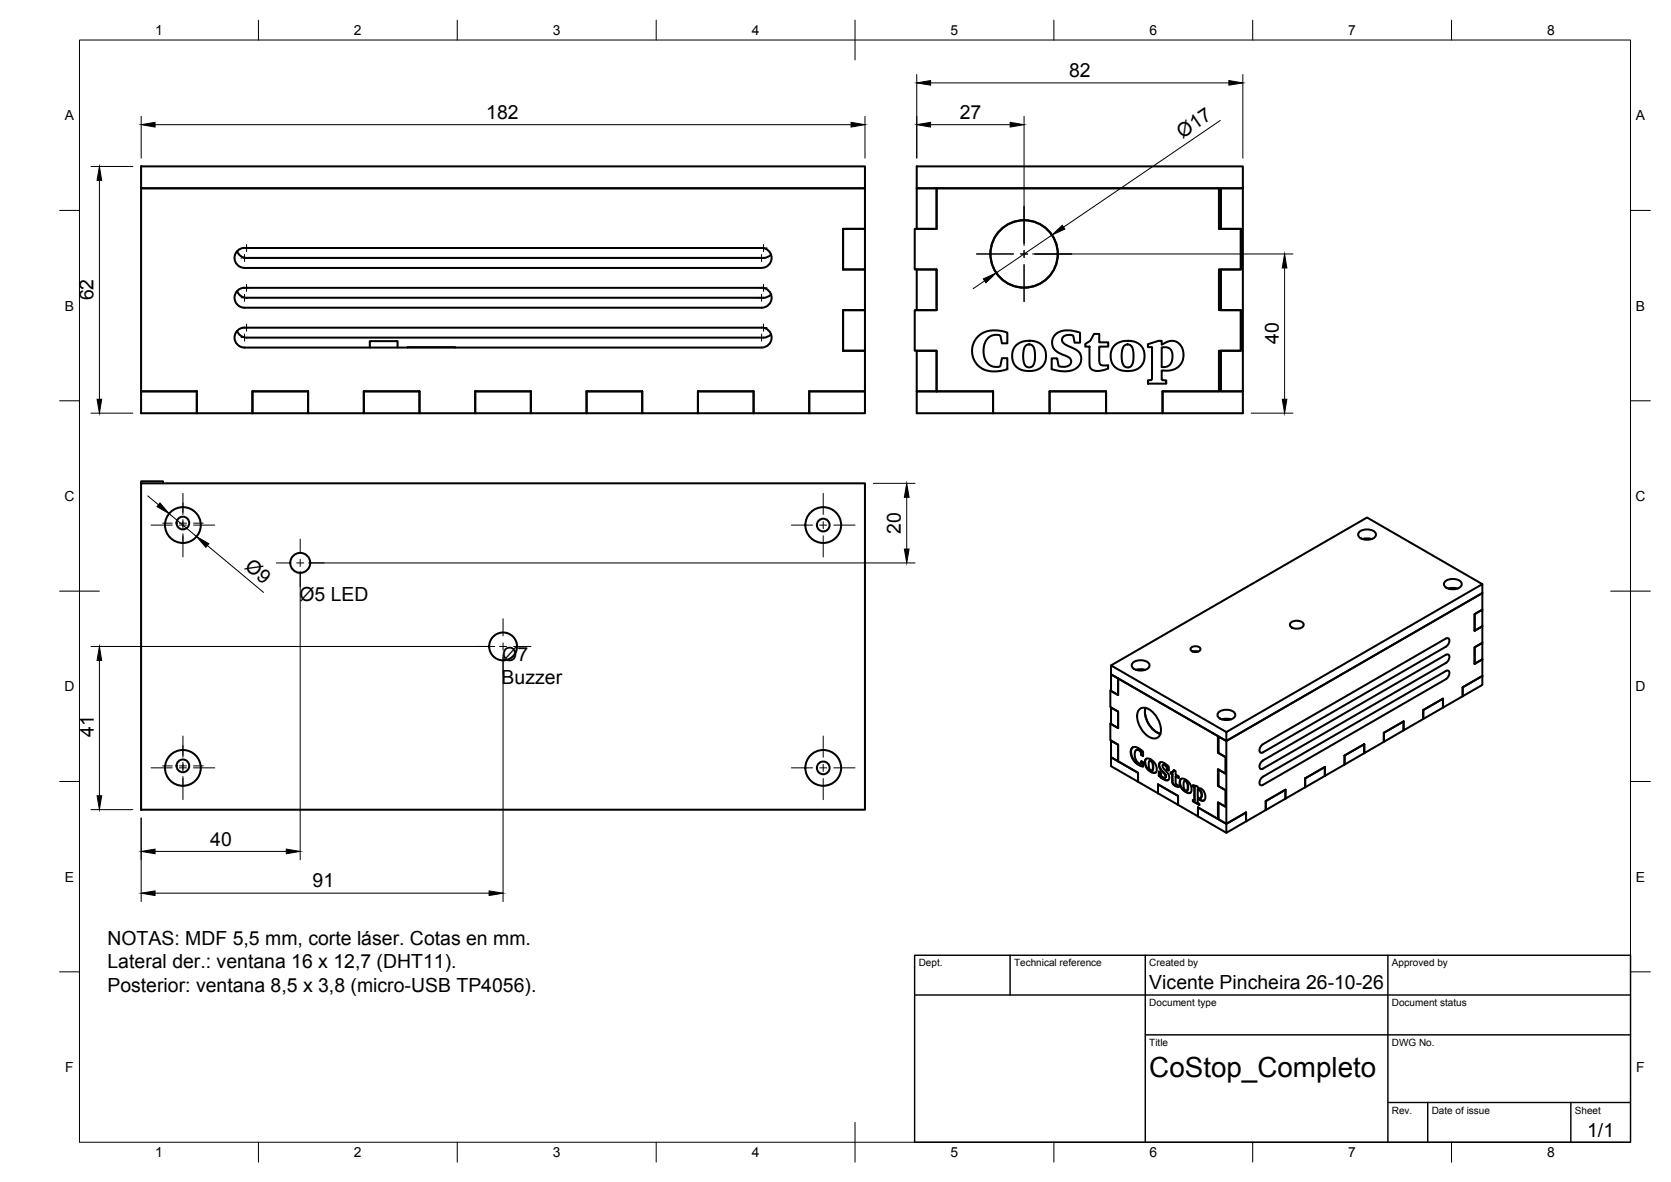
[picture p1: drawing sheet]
<svg xmlns="http://www.w3.org/2000/svg" width="420mm" height="297mm" viewBox="0 0 420 297" stroke-linecap="round" stroke-linejoin="round" font-family="sans-serif">
<!-- layer: Visible -->
<g fill="none" stroke="#000" stroke-width=".51">
<path d="M35.5 41.8h182v5.5h-182zM212 57.5h5.5v10.2h-5.5zM307 57.5v-10.2h5.5v51h-5.5v-10.2h5v-10.2h-5v-10.2h5v-10.2M312 57.5v10.2h-5.5v10.2h5.5v10.2h-5.5v10.2h-14.2M312 57.5h-5.5v-10.2h-76h82v-5.5h-82v15.7h5v-10.2v10.2h-5.5v10.2h5.5v10.2h-5.5v10.2h5.5v10.2v-10.2h-5v10.2h19.2v5.6h14.2M59.6 63.1a2.51 2.51 0 0 0 2.4 1.7h130l.8-.1 1.1-.7M59.6 73.2a2.51 2.51 0 0 0 2.4 1.6h130l.8-.1 1.1-.7M61.5 72.3h130M61.5 72.3a2.51 2.51 0 0 0-2.5 2.5 2.51 2.51 0 0 0 2.5 2.5h130M191.5 62.3h-130a2.51 2.51 0 0 0-2.5 2.5 2.51 2.51 0 0 0 2.5 2.5h130M191.5 62.3a2.51 2.51 0 0 1 2.5 2.5 2.51 2.51 0 0 1-2.5 2.5M191.5 72.3a2.51 2.51 0 0 1 2.5 2.5 2.51 2.51 0 0 1-2.5 2.5"/>
<path d="M212 77.9h5.5v10.2h-5.5zM212 67.7v-10.2h5.5v-10.2h-182v56.6h14v-5.6M212 67.7h5.5v10.2h-5.5v10.2M230.5 67.7h5v10.2h-5zM35.5 98.3h14M49.5 98.3v5.6h14M59.6 83.2a2.51 2.51 0 0 0 2.4 1.6h130l.8-.1 1.1-.7M77.5 98.3v5.6h14v-5.6M77.5 98.3v5.6h-14M77.5 98.3h-14v5.6M91.5 98.3v5.6h14v-5.6M91.5 98.3h14"/>
<path d="M93 87.3v-1.6h7v1.6M102.5 87.3h12M105.5 98.3v5.6h14v-5.6M119.5 98.3v5.6h14v-5.6M119.5 98.3h14M133.5 98.3v5.6h14v-5.6M147.5 98.3v5.6h14v-5.6M147.5 98.3h14M161.5 98.3v5.6h14v-5.6M175.5 98.3v5.6h14v-5.6M175.5 98.3h14M189.5 98.3v5.6h14v-5.6"/>
<path d="M191.5 82.3h-130a2.51 2.51 0 0 0-2.5 2.5 2.51 2.51 0 0 0 2.5 2.5h130M191.5 82.3a2.51 2.51 0 0 1 2.5 2.5 2.51 2.51 0 0 1-2.5 2.5M203.5 98.3v5.6h14v-5.6M203.5 98.3h14M212 88.1h5.5v10.2M230.5 98.3h19.2v5.6h-19.2zM245.9 84.6l1.3-1 1.5-.5 1.8-.1 2.1 .3 .7 .3v2.7h-1.4l-.3-1.8a2.96 2.96 0 0 0-4.2 2.6 4 4 0 0 0 2.4 5l1.5 .1 .2-.3 .4-1.9h1.4v2.8l-2.5 .5a5.2 5.2 0 0 1-5.7-2.6 5.2 5.2 0 0 1 .8-6.1zM255.4 86.9a5 5 0 0 1 7.1 .5 3.9 3.9 0 0 1-.1 4.2 3.9 3.9 0 0 1-3.9 1.6 3.8 3.8 0 0 1-3.7-2.1 3.8 3.8 0 0 1 .6-4.2zM257.9 86.9l.4-.3a1.48 1.48 0 0 1 1.9 1.7v1.7l-.1 1.3a1.37 1.37 0 0 1-1.6 1 1.37 1.37 0 0 1-1.1-1.6l-.1-2.4zM263.9 98.3h14.2v5.6h-14.2zM265.3 84.1a6.2 6.2 0 0 1 6.3-.5v2.5h-1.4l-.3-1.6-.7-.3h-.9l-.9 .3-.3 .4-.1 .7 .7 .9 3.1 1.5 .9 1a3.2 3.2 0 0 1-3.3 4.3l-2-.1-2-.4v-2.7h1.4l.3 1.8 .2 .2h1.8l.6-.2 .5-.5a1.39 1.39 0 0 0-1.2-2l-2.3-1.1-1-1.2a2.99 2.99 0 0 1 .6-3zM275.1 83.9h1.3v2.1h2.3v1.1h-2.3v3.6l.2 .8 .7 .3h1.3v.8l-1.8 .5a2.05 2.05 0 0 1-2.8-1.1l-.1-4.9h-1v-.7l1.3-.8z"/>
<path d="M280.3 86.8a5 5 0 0 1 7 .6 3.9 3.9 0 0 1-.1 4.2 3.9 3.9 0 0 1-3.9 1.6 3.8 3.8 0 0 1-3.8-2.2 3.8 3.8 0 0 1 .8-4.2zM282.6 87a1.38 1.38 0 0 1 1.6-.3 1.38 1.38 0 0 1 .7 1.5l.1 1.9-.2 1.2a1.37 1.37 0 0 1-1.6 1 1.37 1.37 0 0 1-1.1-1.6l-.1-1.9zM288.6 86.5l2.7-.9h.8v1l1.3-.7a3 3 0 0 1 4.2 3.3 4.1 4.1 0 0 1-5.3 3.9h-.2v2.3l.2 .1 .9 .1v.8h-4.6v-.8l.9-.1 .2-.2v-8.1h-1.1zM292.1 87.3h.4a2.02 2.02 0 0 1 2.3 2.6 2.19 2.19 0 0 1-2.7 2.3zM292.3 98.3h20.2v5.6h-20.2zM292.3 98.3v5.6h-14.2v-5.6h-14.2v5.6M35.5 121.5v-.5h5.5v.5M35.5 121.5h182v82h-182zM341.8 133.7a3.1 3.1 0 0 1 4.1 .3 1.41 1.41 0 0 1-1.6 1.6h-.6a1.99 1.99 0 0 1-2.2-1.3zM342.6 135.5l.9-.2 1.4 .2M324.5 156.5a2.28 2.28 0 0 1 3.3 .3 1.51 1.51 0 0 1-2 1.2 1.33 1.33 0 0 1-1.5-1.2zM363.3 146.1a3.1 3.1 0 0 1 4.2 .4 1.41 1.41 0 0 1-1.6 1.5l-.6 .1a1.99 1.99 0 0 1-2.2-1.3z"/>
<path d="M364.2 147.9l1.3-.2 .9 .2M370.8 158.5v-4.2l1.9-1.1v-4.2l-64.3 37.2 64.3-37.2v-2.2l-29-16.7-64.3 37.1v2.3M370.8 154.3l1.9-1.1v4.2l-1.9 1.1zM370.8 158.5l1.9-1.1v4.2l-1.9 1.1v4.1M372.7 146.8l-64.3 37.2v2.2l-29-16.7M279.4 173.4l-.2 .1v4.2l1.9 1.1v4.2M279.4 177.8l1.7 1v4.2l-1.7-1zM279.4 169.5v4.1l1.7 1.1v-4.2M279.4 167.2l29 16.8M279.4 169.5l1.7 1M281.1 170.5v4.2l-1.9-1.2M281.1 170.5l25.1 14.5v4.2"/>
<path d="M284.8 166.6a3.1 3.1 0 0 1 4.2 .3 1.41 1.41 0 0 1-1.6 1.6h-.6a1.99 1.99 0 0 1-2.3-1.3zM285.7 168.3l1.3-.1 .9 .1M286.6 178.2a2.69 2.69 0 0 1 3.5 1 5.6 5.6 0 0 1 1.5 5.6 2.05 2.05 0 0 1-3.3 0 5.9 5.9 0 0 1-2.1-6.2zM299.4 162.9a1.54 1.54 0 0 1 2.5 .2 1.45 1.45 0 0 1-2.6 0zM299.9 163.7h1.4M306.4 179a3.1 3.1 0 0 1 4.1 .3 1.41 1.41 0 0 1-1.6 1.6l-.5 .1a1.99 1.99 0 0 1-2.3-1.3zM357.9 178.4v2.3l-5 2.8v-2.2M362.8 175.6v2.2l-4.9 2.9v-2.3M362.8 175.6l-4.9 2.8M363.5 162.5l-46.3 26.7a.97 .97 0 0 1-.2-1.7l.6-.5 46.3-26.7a.97 .97 0 0 1 .2 1.7l-.5 .5M363.5 166.6l-46.3 26.7a.97 .97 0 0 1-.2-1.7l.6-.5 46.3-26.7a.97 .97 0 0 1 .2 1.7l-.5 .5M363.5 168.6l.4-.1a.97 .97 0 0 1 .2 1.7l-.6 .5-46.3 26.7a.97 .97 0 0 1-.2-1.7l.6-.5 45.9-26.6"/>
<path d="M367.8 172.7v2.3l-5 2.8v-2.2M370.8 162.7l1.9-1.1v4.1l-1.9 1.1zM370.8 166.8l1.9-1.1v4.2M372.7 169.9v2.2l-4.9 2.9v-2.3M372.7 169.9l-4.9 2.8M279.2 181.8l1.9 1.2M279.4 190.3l6.8 3.9v2.3l-6.8-4zM279.4 181.8h-.2v4.2l1.9 1.1v4.2M279.4 186.1l1.7 1v4.2l-1.7-1zM281.1 191.3l5.1 2.9v2.3l5 2.9M284.9 187.8a2.73 2.73 0 0 0 .6 3.7l.8 .6 1.1 .5M285.7 188.5a.88 .88 0 0 1 1.2 .4l.2 .8 .3 .2"/>
<path d="M286.6 188.7h.2M286.7 188.6a.87 .87 0 0 0-1.1-.1 .87 .87 0 0 0-.3 1.1 2.27 2.27 0 0 0 1.5 2.4M286.7 188.8l.2 .1M286.8 188.9l.3 .8M287 189.7l.4 .3v-1.1l-1.1-.9a1.24 1.24 0 0 0-1.7-.1 1.24 1.24 0 0 0-.2 1.7 4 4 0 0 0 3 3.1v-1.2l-.4-.2-.2 .7 .2-.7M288.1 190.8l.1-.1a2.44 2.44 0 0 1 2.4 3.4 2.49 2.49 0 0 1-2.5-3.3zM288.2 190.7a2.47 2.47 0 0 0 2.4 3.4M289 191.2a.95 .95 0 0 1 .9 1.3 .81 .81 0 0 1-.4 1.2 1.96 1.96 0 0 1-.5-2.5zM289.1 191.2a.71 .71 0 0 1 .7 .2 .71 .71 0 0 1 .2 .7 1.38 1.38 0 0 1-.3 1.5M289.7 183.1h.1M289.9 183.2l-.1 .1M291.2 199.4v-2.3l5 2.9v2.3l5 2.9v-2.3"/>
<path d="M291.2 197.1l5 2.9v2.3l-5-2.9zM291.5 193.9v1a3 3 0 0 0 2.3 1.1M291.5 194.9l-.1-1.1 .4 .3 .2 1a.67 .67 0 0 0 1.1 .2v-.3M291.5 184.3h.1M291.7 184.4h.1M291.7 191.6a2 2 0 0 0 .9 2.5 .82 .82 0 0 1 .4 1.3M291.8 184.4a6.1 6.1 0 0 1-3.8-6.5 6 6 0 0 0 3.8 6.5M292.2 193.9l.4 .2M292.4 192.2a.72 .72 0 0 1 1 .4l.1 .7 .4 .3M292.5 194.2l.6 .5M293 194.8l.2 .1M293.1 192.4l.2 .1"/>
<path d="M293.2 192.4h-.1a.45 .45 0 0 0-.8-.1 .45 .45 0 0 0 .2 .7l.6 .6a1.85 1.85 0 0 1 .7 2.4 2.35 2.35 0 0 1-2.4-1M293.2 192.6h.2M293.3 192.7l.2 .6M293.4 193.4l.5 .3v-1a2.3 2.3 0 0 0-2.3-1 1.6 1.6 0 0 0 .7 2.1M294.3 194.4l.5 .1M294.5 194.1v.2l.3 .2v1.8a1.56 1.56 0 0 0 1.6 1.4M294.7 194.6v1.8a1.6 1.6 0 0 0 1.7 1.4v-.4l-.6-.3-.2-.3v-1.7l.8 .3M294.8 194l-.5 .1v.3l.2-.1M295.2 193.5l-.4 .5 .3-.5 .5 .3v.8l.8 .5v.4l-.8-.4M296.8 195.8h.1a2.45 2.45 0 0 1 2.4 3.4 2.51 2.51 0 0 1-2.5-3.4zM297 195.7a2.45 2.45 0 0 0 2.3 3.5M297.7 196.4a.72 .72 0 0 1 .9 .9 1.1 1.1 0 0 1-.4 1.4 1.94 1.94 0 0 1-.5-2.3z"/>
<path d="M297.8 196.3a.64 .64 0 0 1 .9 .7v.2a1.38 1.38 0 0 1-.3 1.5M299.9 197.6l.5 .2M300 197.3v.3l.4 .2-.1 3.3M300 197.6l-.1-.3 1 .2 .3 .2v.4a1.95 1.95 0 0 1 1.5 3.1h-.5l-.8-.3M300.3 197.8l.1 3.3M301.2 198.4v2a.56 .56 0 0 0 .7 .1 .56 .56 0 0 0 .2-.7l-.2-.8M302 199l-.8-.6a1.32 1.32 0 0 1 .7 2.2M306.4 197.4l-.2 .1 2 1.1v4.2l-2-1.2v4.2l.2-.1M306.4 189l-.2 .2 2 1.1M306.4 185.1l2 1.1v20.8l-2-1.1v-4.2l1.8 1.1v-4.2l-1.8-1v-4.2l1.8 1v-4.1l-1.8-1zM307.2 180.8l1.4-.2 .9 .2M308.2 190.3v4.1l-2-1.1v4.2"/>
<path d="M323.2 198.5v2.2l-4.9 2.9M323.2 198.5l-4.9 2.8v2.3M328.2 195.6v2.3l-5 2.8v-2.2M333.1 192.8v2.2l-4.9 2.9v-2.3M333.1 192.8l-4.9 2.8M338.1 189.9v2.2l-5 2.9v-2.2M343 187v2.3l-4.9 2.8v-2.2M343 187l-4.9 2.9M348 184.2v2.2l-5 2.9v-2.3M352.9 181.3v2.2l-4.9 2.9v-2.2M352.9 181.3l-4.9 2.9M300 201.1v.2l1.6 .9"/>
<path d="M300.2 201.2l-.3-.2 .1 .3M301.2 200.7l.3 .1M301.2 202.9v2.3l7.2 4.1 4.9-2.9v-2.2M301.2 202.9l7.2 4.1 4.9-2.8M301.2 202.9l5 2.9M302.8 201.1l-.5 .1-1.1-.5v.9l.4 .4v.3l-1.7-.9M313.3 204.2l-4.9 2.8v2.3M318.3 203.6l-5 2.8v-2.2"/>
<circle cx="257.5" cy="63.8" r="8.4"/>
<circle cx="257.5" cy="63.8" r="8.5"/>
<circle cx="46" cy="131.4" r="1.6"/>
<circle cx="46" cy="131.9" r="4.5"/>
<circle cx="207" cy="131.9" r="1.6"/>
<circle cx="207" cy="131.9" r="4.5"/>
<circle cx="75.5" cy="141.5" r="2.51"/>
<circle cx="126.5" cy="162.5" r="3.5"/>
<circle cx="46" cy="192.5" r="1.6"/>
<circle cx="46" cy="193" r="4.5"/>
<circle cx="207" cy="193" r="1.6"/>
<circle cx="207" cy="193" r="4.5"/>
</g>
<!-- layer: BORDER -->
<g fill="none" stroke="#000" stroke-width=".25">
<path d="M20 10.1h390v276.9h-390zM65 5.1v5M115 5.1v5M165 5.1v5M215 5.1v10M265 5.1v5M315 5.1v5M365 5.1v5M15 52.9h5M410 52.9h5M15 100.7h5M410 100.7h5"/>
<path d="M15 148.6h10M405 148.6h10M15 196.4h5M410 196.4h5M15 244.2h5M410 244.2h5M65 287v5M115 287v5M165 287v5M215 282.1v9.9M265 287v5M315 287v5"/>
<path d="M365 287v5"/>
</g>
<!-- layer: TITLEBLOCK -->
<path d="M230 240.1h180v46.9h-180zM230 250h180M254 240.1v9.9M288 240.1v46.9M349 240.1v46.9M288 260.1h122M349 277.1h61M359 277.1v9.9M395 277.1v9.9" fill="none" stroke="#000" stroke-width=".36"/>
<!-- layer: Smart Centers -->
<g fill="none" stroke="#000" stroke-width=".25">
<path d="M257.5 51.8v9.4M60.6 64.8h1.8M60.6 74.8h1.8M61.1 62.3h1.8M61.1 72.3h1.8M61.5 63.9v1.8M61.5 73.9v1.8M62 61.4v1.8M62 71.4v1.8M190.6 64.8h1.8M190.6 74.8h1.8M191.1 62.3h1.8"/>
<path d="M191.1 72.3h1.8M191.5 63.9v1.8M191.5 73.9v1.8M192 61.4v1.8M192 71.4v1.8M245.5 63.8h9.3M256.6 63.8h1.8M257.5 62.9v1.8M257.5 66.5v9.3M260.2 63.8h9.3M60.6 84.8h1.8M61.1 82.3h1.8"/>
<path d="M61.5 83.9v1.8M62 81.4v1.8M190.6 84.8h1.8M191.1 82.3h1.8M191.5 83.9v1.8M192 81.4v1.8M38 132h5.3M40.9 131.5h2.4M45.1 132h1.8M45.1 131.5h1.8M46 124v5.3M46 130.6v2.3"/>
<path d="M46 134.1v5.9M48.7 132h5.3M48.7 131.5h2.4M75.5 135.5v3.3M199 132h5.3M206.1 132h1.8M207 124v5.3M207 131.1v1.8M207 134.6v5.4M209.7 132h5.3M69.5 141.5h3.3M74.6 141.5h1.8"/>
<path d="M75.5 140.6v1.8M75.5 144.2v3.3M78.2 141.5h3.3M126.5 155.5v4.3M119.5 162.5h4.3M125.6 162.5h1.8M126.5 161.6v1.8M126.5 165.1v4.4M129.2 162.5h4.3M38 193h5.3M40.9 192.5h2.4M45.1 193h1.8"/>
<path d="M45.1 192.5h1.8M46 185v5.3M46 191.6v2.3M46 195.1v5.9M48.7 193h5.3M48.7 192.5h2.4M199 193h5.3M206.1 193h1.8M207 185v5.3M207 192.1v1.8M207 195.7v5.3M209.7 193h5.3"/>
</g>
<!-- layer: FD_Dimensions -->
<g fill="none" stroke="#000" stroke-width=".25">
<path d="M230.5 18.7v21M312.5 18.7v21M35.5 29.2v10.5M39 31.3h175M217.5 29.2v10.5M234 31.3h20M234 20.8h75M257.5 29.2v32.5M306.8 30.3l-39.4 26.8M22.9 41.8h10.5M25 45.3v55M264.5 59.1l-14 9.5"/>
<path d="M247.6 70.6l-2.9 1.9M259.6 63.8h65.5M323 67.3v33M22.9 103.8h10.5M314.6 103.8h10.5M37.1 124.6l2.7 2.2M42.5 129.1l6.9 5.8M52.1 137.1l14.2 11.8M219.6 121.5h10.5M228 125v13M75.5 143.6v72.5M77.6 141.5h152.5"/>
<path d="M22.9 162.5h101.5M25 166v34M126.5 164.6v62M22.9 203.5h10.5M35.5 205.6v21M39 214h33M39 224.5h84"/>
</g>
<g fill="#000" stroke="#000" stroke-width=".25">
<path d="M35.5 31.3l3.5-.6v1.2zM214 30.7l3.5 .6-3.5 .6zM230.5 20.8l3.5-.6v1.2zM230.5 31.3l3.5-.6v1.2zM254 30.7l3.5 .6-3.5 .6zM309 20.2l3.5 .6-3.5 .6zM25 41.8l.6 3.5h-1.2zM264.5 59.1l2.6-2.5 .7 1zM247.2 70.1l3.3-1.5-2.6 2.5zM323 63.8l.6 3.5h-1.2zM24.4 100.3h1.2l-.6 3.5zM322.4 100.3h1.2l-.6 3.5z"/>
<path d="M40.2 126.4l2.3 2.7-3-1.8zM49.4 134.9l3.1 1.7-.7 .9zM228 121.5l.6 3.5h-1.2zM227.4 138h1.2l-.6 3.5zM25 162.5l.6 3.5h-1.2zM24.4 200h1.2l-.6 3.5zM35.5 214l3.5-.6v1.2zM72 213.4l3.5 .6-3.5 .6zM35.5 224.5l3.5-.6v1.2zM123 223.9l3.5 .6-3.5 .6z"/>
</g>
<text font-size="7" x="289" y="270.6">CoStop_Completo</text>
<g font-size="4.9">
<text x="268.8" y="19.4">82</text>
<text x="122.3" y="29.9">182</text>
<text x="241.3" y="29.9">27</text>
<text x="297.3" y="34.9" transform="rotate(-34 297.3 34.9)">Ø17</text>
<text x="23.5" y="75.5" transform="rotate(-90 23.5 75.5)">62</text>
<text x="321.5" y="86.5" transform="rotate(-90 321.5 86.5)">40</text>
<text x="226.5" y="134.1" transform="rotate(-90 226.5 134.1)">20</text>
<text x="61.3" y="142.8" transform="rotate(40 61.3 142.8)">Ø9</text>
<text x="75.3" y="151.1">Ø5 LED</text>
<text x="126.3" y="166.1">Ø7</text>
<text x="126.1" y="171.9">Buzzer</text>
<text x="23.6" y="185.3" transform="rotate(-90 23.6 185.3)">41</text>
<text x="52.9" y="212.5">40</text>
<text x="78.6" y="223">91</text>
<text x="27" y="237.5">NOTAS: MDF 5,5 mm, corte láser. Cotas en mm.</text>
<text x="27" y="243.4">Lateral der.: ventana 16 x 12,7 (DHT11).</text>
<text x="27" y="249.2">Posterior: ventana 8,5 x 3,8 (micro-USB TP4056).</text>
<text x="289" y="248.5">Vicente Pincheira 26-10-26</text>
<text x="399.1" y="285.7">1/1</text>
</g>
<g font-size="3.5">
<text x="39" y="8.8">1</text>
<text x="89" y="8.8">2</text>
<text x="139" y="8.8">3</text>
<text x="189" y="8.8">4</text>
<text x="239" y="8.8">5</text>
<text x="289" y="8.8">6</text>
<text x="339" y="8.8">7</text>
<text x="389" y="8.8">8</text>
<text x="16.3" y="30.2">A</text>
<text x="411.3" y="30.2">A</text>
<text x="16.3" y="78">B</text>
<text x="411.3" y="78">B</text>
<text x="16.2" y="125.9">C</text>
<text x="411.2" y="125.9">C</text>
<text x="16.2" y="173.7">D</text>
<text x="411.2" y="173.7">D</text>
<text x="16.3" y="221.6">E</text>
<text x="411.3" y="221.6">E</text>
<text x="16.4" y="269.4">F</text>
<text x="411.4" y="269.4">F</text>
<text x="39" y="290.8">1</text>
<text x="89" y="290.8">2</text>
<text x="139" y="290.8">3</text>
<text x="189" y="290.8">4</text>
<text x="239" y="290.8">5</text>
<text x="289" y="290.8">6</text>
<text x="339" y="290.8">7</text>
<text x="389" y="290.8">8</text>
</g>
<g font-size="2.5">
<text x="231" y="242.9">Dept.</text>
<text x="255" y="242.9">Technical reference</text>
<text x="289" y="242.9">Created by</text>
<text x="350" y="242.9">Approved by</text>
<text x="289" y="252.8">Document type</text>
<text x="350" y="252.8">Document status</text>
<text x="289" y="262.9">Title</text>
<text x="350" y="262.9">DWG No.</text>
<text x="350" y="279.9">Rev.</text>
<text x="360" y="279.9">Date of issue</text>
<text x="396" y="279.9">Sheet</text>
</g>
</svg>
